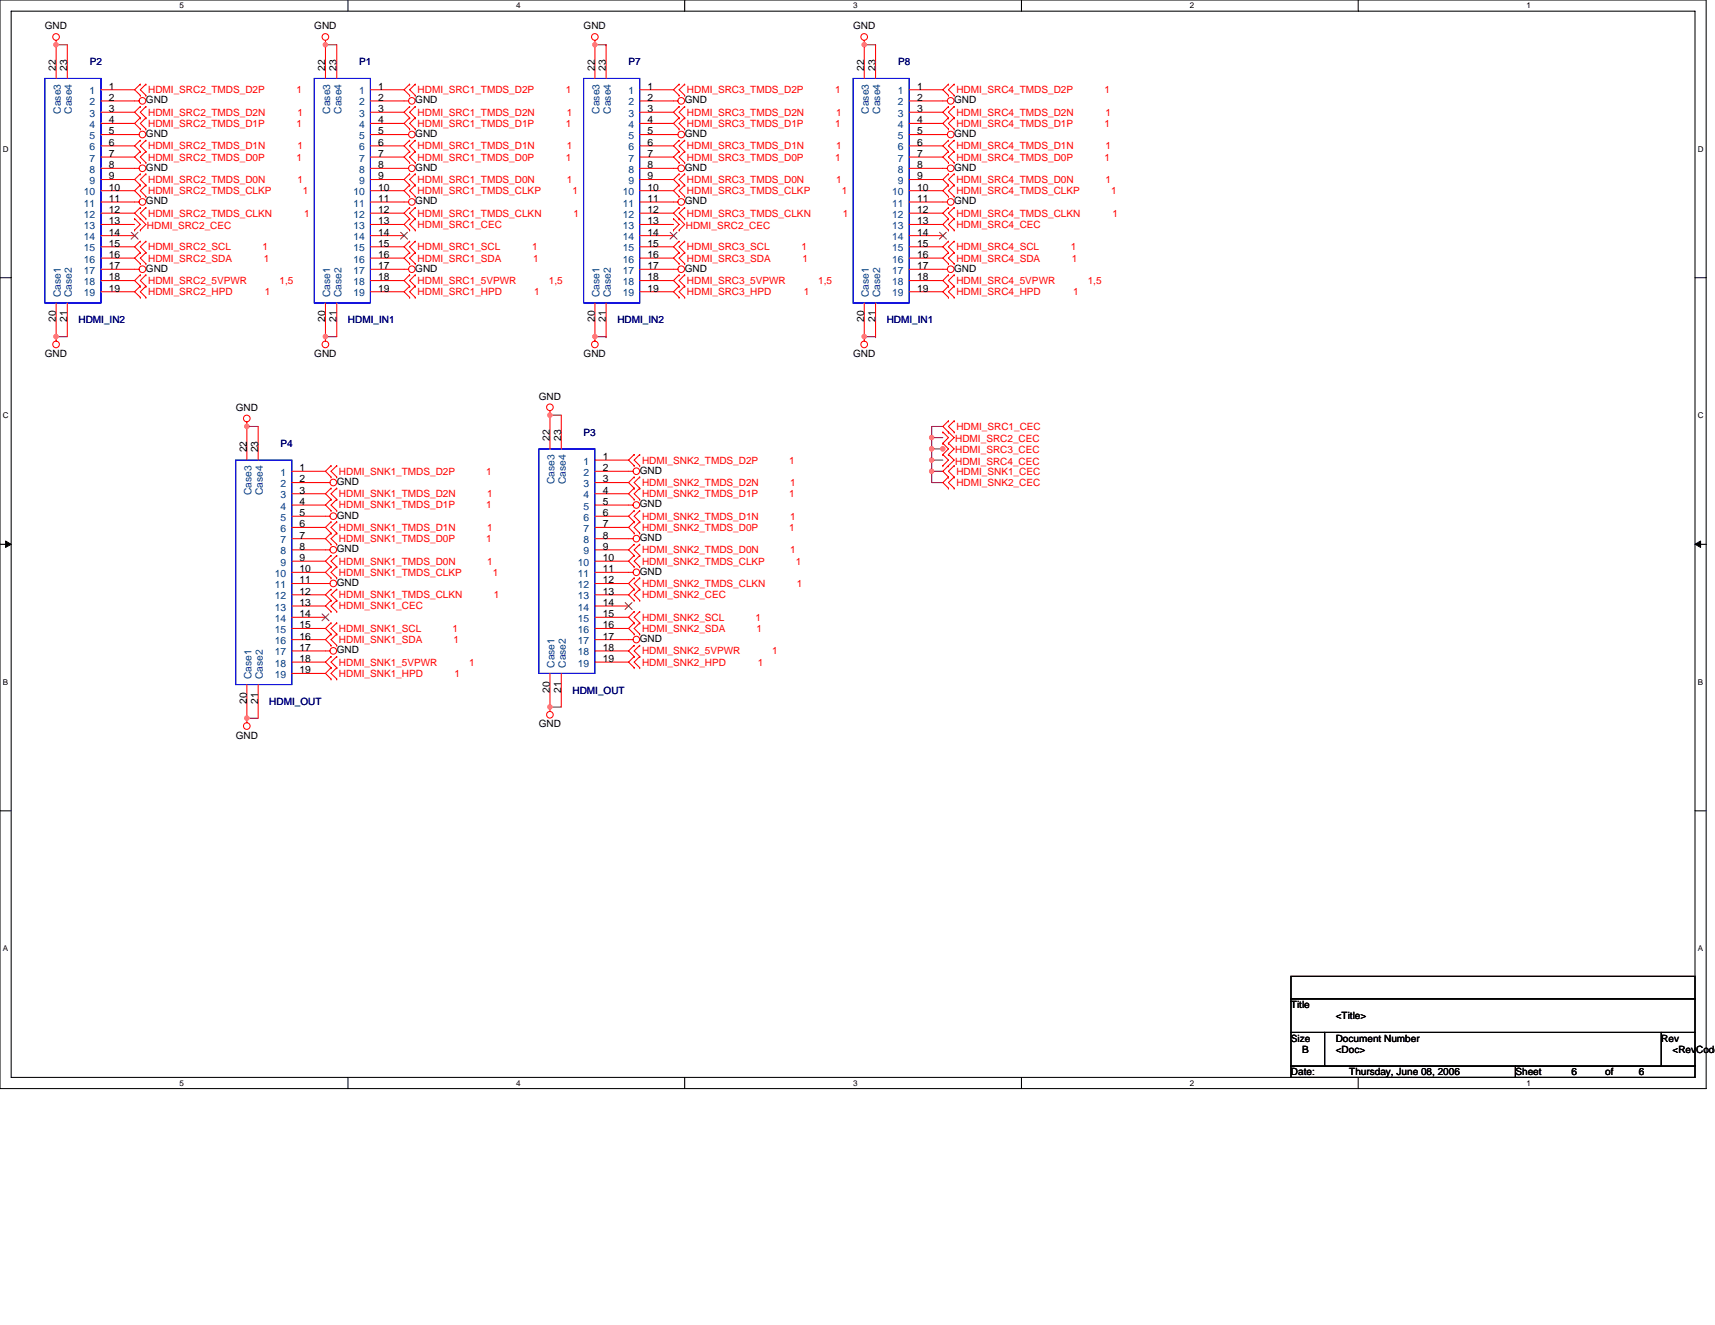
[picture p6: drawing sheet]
<svg xmlns="http://www.w3.org/2000/svg" width="279mm" height="216mm" viewBox="0 0 279 216" stroke-linecap="round" stroke-linejoin="round" font-family="sans-serif">
<path d="M0 0h278v177.4h-278zM1.8 1.8h274.3v173.8h-274.3z" fill="none" stroke="#000" stroke-width=".17"/>
<g fill="#fff">
<path d="M29.3 .2h.7v1.5h-.7z"/>
<path d="M29.3 175.7h.7v1.5h-.7z"/>
</g>
<path d="M56.7 0v1.8M56.7 175.6v1.8" fill="none" stroke="#000" stroke-width=".17"/>
<g fill="#fff">
<path d="M84.1 .2h.7v1.5h-.7z"/>
<path d="M84.1 175.7h.7v1.5h-.7z"/>
</g>
<path d="M111.5 0v1.8M111.5 175.6v1.8" fill="none" stroke="#000" stroke-width=".17"/>
<g fill="#fff">
<path d="M139 .2h.7v1.5h-.7z"/>
<path d="M139 175.7h.7v1.5h-.7z"/>
</g>
<path d="M166.4 0v1.8M166.4 175.6v1.8" fill="none" stroke="#000" stroke-width=".17"/>
<g fill="#fff">
<path d="M193.8 .2h.8v1.5h-.8z"/>
<path d="M193.8 175.7h.8v1.5h-.8z"/>
</g>
<path d="M221.3 0v1.8M221.3 175.6v1.8" fill="none" stroke="#000" stroke-width=".17"/>
<g fill="#fff">
<path d="M248.7 .2h.7v1.5h-.7z"/>
<path d="M248.7 175.7h.7v1.5h-.7z"/>
<path d="M.5 23.5h.9v1.5h-.9z"/>
<path d="M276.6 23.5h1v1.5h-1z"/>
<path d="M.5 67h.9v1.4h-.9z"/>
<path d="M276.6 67h1v1.4h-1z"/>
</g>
<path d="M0 45.3h1.8M276.1 45.3h1.9" fill="none" stroke="#000" stroke-width=".17"/>
<g fill="#fff">
<path d="M.5 110.4h.8v1.5h-.8z"/>
<path d="M276.6 110.4h.9v1.5h-.9z"/>
</g>
<path d="M0 88.7h1.8M276.1 88.7h1.9" fill="none" stroke="#000" stroke-width=".17"/>
<path d="M.9 88.2l.9 .5-.9 .5zM276.1 88.7l1-.5v1z" fill="#000" stroke="#000" stroke-width=".16"/>
<g fill="#fff">
<path d="M.5 153.8h.8v1.5h-.8z"/>
<path d="M276.6 153.8h.9v1.5h-.9z"/>
</g>
<path d="M0 132.1h1.8M276.1 132.1h1.9M210.3 159.1h65.8v3.7h-65.8zM210.3 162.8h65.8v5.4h-65.8zM210.3 168.2h5.5v5.5h-5.5zM210.3 173.7h36.6v1.9h-36.6zM215.8 168.2h54.9v5.5h-54.9zM246.9 173.7h29.2v1.9h-29.2zM270.7 168.2h5.4v5.5h-5.4z" fill="none" stroke="#000" stroke-width=".17"/>
<g fill="none" stroke="#800040" stroke-width=".17">
<path d="M9.1 7.3h.1M9.1 7.3h1.9M53 7.3h.1M53 7.3h1.9M96.9 7.3h1.8M98.7 7.3h.1M140.8 7.3h1.8M142.6 7.3h.1M9.1 54.9h.1M9.1 54.9h1.9M53 54.9h.1M53 54.9h1.9"/>
<path d="M96.9 54.9h1.8M98.7 54.9h.1M140.8 54.9h1.8M142.6 54.9h.1M40.2 69.5h.1M40.2 69.5h1.9M89.6 67.6h.1M89.6 67.6h1.8M151.8 75v1.8h1.8M151.8 75h.1M151.8 76.8v1.8h1.8M151.8 73.2v1.8h1.8"/>
<path d="M151.8 73.2h.1M151.8 71.3h.1M151.8 73.2h1.8M151.8 71.3v1.9M151.8 71.3h1.8M153.6 69.5h-1.8v1.8M40.2 117h.1M40.2 117h1.9M89.6 115.2h.1M89.6 115.2h1.8"/>
</g>
<g fill="#f0f" stroke="#f0f" stroke-width=".17">
<circle cx="53" cy="54.8" r=".36"/>
<circle cx="9.1" cy="54.8" r=".36"/>
<circle cx="9.1" cy="7.3" r=".36"/>
<circle cx="89.6" cy="67.6" r=".36"/>
<circle cx="89.6" cy="115.2" r=".35"/>
<circle cx="151.8" cy="76.8" r=".36"/>
<circle cx="151.8" cy="75" r=".35"/>
<circle cx="53" cy="7.3" r=".35"/>
<circle cx="40.2" cy="69.5" r=".36"/>
<circle cx="40.2" cy="117" r=".36"/>
<circle cx="140.8" cy="54.8" r=".36"/>
<circle cx="96.9" cy="54.8" r=".36"/>
<circle cx="96.9" cy="7.3" r=".35"/>
<circle cx="140.8" cy="7.3" r=".36"/>
<circle cx="151.8" cy="73.1" r=".36"/>
<circle cx="153.6" cy="73.1" r=".36"/>
<circle cx="151.8" cy="71.3" r=".35"/>
</g>
<g fill="none" stroke="#f00" stroke-width=".17">
<path d="M9.1 6.6v6.2M11 7.3v5.5M16.4 16.4h6.3M16.4 14.6h5.5M16.4 18.3h5.5M21.9 18.3l1 .9M21.9 14.6l1 .9M22.9 17.4h.1M22.9 19.2h.1M22.9 13.7h.1M22.9 15.5h.1M22.9 17.4l-1 .9"/>
<path d="M22.9 13.7l-1 .9M22.9 19.2l-1 .9M23.8 19.2h.1M23.8 17.4h.1M23.8 15.5h.1M23.8 13.7h.1M23.8 17.4l-.9 .9 .9 .9M23.8 13.7l-.9 .9 .9 .9M23.8 19.2l-.9 .9 .9 .9M53 6.6v6.2M54.9 7.3v5.5M60.3 16.4h6.3"/>
<path d="M60.3 14.6h5.5M60.3 18.3h5.5M65.8 14.6l.9 .9M65.8 18.3l.9 .9M66.7 13.7h.1M66.7 15.5h.1M66.7 17.4h.1M66.7 19.2h.1M66.7 13.7l-.9 .9M66.7 17.4l-.9 .9M66.7 19.2l-.9 .9M67.6 15.5h.1"/>
<path d="M67.6 13.7h.1M67.6 19.2h.1M67.6 17.4h.1M67.6 13.7l-.9 .9 .9 .9M67.6 17.4l-.9 .9 .9 .9M67.6 19.2l-.9 .9 .9 .9M96.9 6.6v6.2M98.7 7.3v5.5M104.2 16.4h6.2M104.2 14.6h5.5M104.2 18.3h5.5M109.7 18.3l.9 .9"/>
<path d="M109.7 14.6l.9 .9M110.6 17.4h.1M110.6 19.2h.1M110.6 13.7h.1M110.6 15.5h.1M110.6 19.2l-.9 .9M110.6 17.4l-.9 .9M110.6 13.7l-.9 .9M111.5 19.2h.1M111.5 17.4h.1M111.5 15.5h.1M111.5 13.7h.1"/>
<path d="M111.5 17.4l-.9 .9 .9 .9M111.5 13.7l-.9 .9 .9 .9M111.5 19.2l-.9 .9 .9 .9M140.8 6.6v6.2M142.6 7.3v5.5M148.1 16.4h6.2M148.1 14.6h5.5M148.1 18.3h5.5M153.6 14.6l.9 .9M153.6 18.3l.9 .9M154.5 13.7h.1M154.5 15.5h.1"/>
<path d="M154.5 17.4h.1M154.5 19.2h.1M154.5 13.7l-.9 .9M154.5 17.4l-.9 .9M154.5 19.2l-.9 .9M155.4 15.5h.1M155.4 13.7h.1M155.4 19.2h.1M155.4 17.4h.1M155.4 13.7l-.9 .9 .9 .9M155.4 17.4l-.9 .9 .9 .9M155.4 19.2l-.9 .9 .9 .9"/>
<path d="M16.4 32.9h6.3M16.4 27.4h6.3M16.4 21.9h6.3M16.4 20.1h5.5M16.4 23.8h5.5M16.4 25.6h5.5M16.4 29.3h5.5M16.4 31.1h5.5M16.4 34.7h5.5M16.4 36.6h5.5M16.4 38.4h5.5M21.9 35.6h.1"/>
<path d="M21.9 37.5h.1M21.9 31.1l1 .9M21.9 29.3l1 .9M21.9 25.6l1 .9M21.9 23.8l1 .9M21.9 20.1l1 .9M21.9 34.7l1 .9M21.9 35.6l1 1-1 .9M22.9 30.2h.1M22.9 32h.1M22.9 28.3h.1M22.9 24.7h.1"/>
<path d="M22.9 26.5h.1M22.9 22.9h.1M22.9 21h.1M22.9 39.3h.1M22.9 33.8h.1M22.9 35.6h.1M22.9 37.5h.1M22.9 30.2l-1 .9M22.9 28.3l-1 1M22.9 24.7l-1 .9M22.9 22.9l-1 .9M22.9 39.3l-1 .9"/>
<path d="M22.9 33.8l-1 .9M22.9 35.6l.9 1-.9 .9M23.8 32h.1M23.8 30.2h.1M23.8 28.3h.1M23.8 26.5h.1M23.8 24.7h.1M23.8 22.9h.1M23.8 21h.1M23.8 39.3h.1M23.8 35.6h.1M23.8 33.8h.1"/>
<path d="M23.8 30.2l-.9 .9 .9 .9M23.8 28.3l-.9 1 .9 .9M23.8 24.7l-.9 .9 .9 .9M23.8 22.9l-.9 .9 .9 .9M23.8 39.3l-.9 .9 .9 .9M23.8 33.8l-.9 .9 .9 .9M60.3 21.9h6.3M60.3 27.4h6.3M60.3 32.9h6.3M60.3 20.1h5.5M60.3 23.8h5.5M60.3 25.6h5.5"/>
<path d="M60.3 29.3h5.5M60.3 31.1h5.5M60.3 34.7h5.5M60.3 36.6h5.5M60.3 38.4h5.5M65.8 36.6l.9 .9M65.8 20.1l.9 .9M65.8 23.8l.9 .9M65.8 25.6l.9 .9M65.8 29.3l.9 .9M65.8 31.1l.9 .9M65.8 34.7l.9 .9"/>
<path d="M66.7 35.6h.1M66.7 37.5h.1M66.7 39.3h.1M66.7 21h.1M66.7 22.9h.1M66.7 24.7h.1M66.7 26.5h.1M66.7 28.3h.1M66.7 30.2h.1M66.7 32h.1M66.7 33.8h.1M66.7 35.6l-.9 1"/>
<path d="M66.7 39.3l-.9 .9M66.7 22.9l-.9 .9M66.7 24.7l-.9 .9M66.7 28.3l-.9 1M66.7 30.2l-.9 .9M66.7 33.8l-.9 .9M67.6 37.5h.1M67.6 35.6h.1M67.6 39.3h.1M67.6 21h.1M67.6 24.7h.1M67.6 22.9h.1"/>
<path d="M67.6 26.5h.1M67.6 30.2h.1M67.6 28.3h.1M67.6 32h.1M67.6 33.8h.1M67.6 35.6l-.9 1 .9 .9M67.6 39.3l-.9 .9 .9 .9M67.6 22.9l-.9 .9 .9 .9M67.6 24.7l-.9 .9 .9 .9M67.6 28.3l-.9 1 .9 .9M67.6 30.2l-.9 .9 .9 .9M67.6 33.8l-.9 .9 .9 .9"/>
<path d="M104.2 32.9h6.2M104.2 27.4h6.2M104.2 21.9h6.2M104.2 20.1h5.5M104.2 23.8h5.5M104.2 25.6h5.5M104.2 29.3h5.5M104.2 31.1h5.5M104.2 34.7h5.5M104.2 36.6h5.5M104.2 38.4h5.5M109.7 35.6h.1"/>
<path d="M109.7 37.5h.1M109.7 31.1l.9 .9M109.7 29.3l.9 .9M109.7 25.6l.9 .9M109.7 23.8l.9 .9M109.7 20.1l.9 .9M109.7 34.7l.9 .9M109.7 35.6l.9 1-.9 .9M110.6 30.2h.1M110.6 32h.1M110.6 28.3h.1M110.6 24.7h.1"/>
<path d="M110.6 26.5h.1M110.6 22.9h.1M110.6 21h.1M110.6 39.3h.1M110.6 33.8h.1M110.6 35.6h.1M110.6 37.5h.1M110.6 39.3l-.9 .9M110.6 30.2l-.9 .9M110.6 28.3l-.9 1M110.6 24.7l-.9 .9M110.6 22.9l-.9 .9"/>
<path d="M110.6 33.8l-.9 .9M110.6 35.6l.9 1-.9 .9M111.5 32h.1M111.5 30.2h.1M111.5 28.3h.1M111.5 26.5h.1M111.5 24.7h.1M111.5 22.9h.1M111.5 21h.1M111.5 39.3h.1M111.5 35.6h.1M111.5 33.8h.1"/>
<path d="M111.5 24.7l-.9 .9 .9 .9M111.5 33.8l-.9 .9 .9 .9M111.5 30.2l-.9 .9 .9 .9M111.5 28.3l-.9 1 .9 .9M111.5 22.9l-.9 .9 .9 .9M111.5 39.3l-.9 .9 .9 .9M148.1 21.9h6.2M148.1 27.4h6.2M148.1 32.9h6.2M148.1 20.1h5.5M148.1 23.8h5.5M148.1 25.6h5.5"/>
<path d="M148.1 29.3h5.5M148.1 31.1h5.5M148.1 34.7h5.5M148.1 36.6h5.5M148.1 38.4h5.5M153.6 36.6l.9 .9M153.6 20.1l.9 .9M153.6 23.8l.9 .9M153.6 25.6l.9 .9M153.6 29.3l.9 .9M153.6 31.1l.9 .9M153.6 34.7l.9 .9"/>
<path d="M154.5 35.6h.1M154.5 37.5h.1M154.5 39.3h.1M154.5 21h.1M154.5 22.9h.1M154.5 24.7h.1M154.5 26.5h.1M154.5 28.3h.1M154.5 30.2h.1M154.5 32h.1M154.5 33.8h.1M154.5 22.9l-.9 .9"/>
<path d="M154.5 28.3l-.9 1M154.5 33.8l-.9 .9M154.5 35.6l-.9 1M154.5 39.3l-.9 .9M154.5 24.7l-.9 .9M154.5 30.2l-.9 .9M155.4 37.5h.1M155.4 35.6h.1M155.4 39.3h.1M155.4 21h.1M155.4 24.7h.1M155.4 22.9h.1"/>
<path d="M155.4 26.5h.1M155.4 30.2h.1M155.4 28.3h.1M155.4 32h.1M155.4 33.8h.1M155.4 35.6l-.9 1 .9 .9M155.4 39.3l-.9 .9 .9 .9M155.4 22.9l-.9 .9 .9 .9M155.4 24.7l-.9 .9 .9 .9M155.4 28.3l-.9 1 .9 .9M155.4 30.2l-.9 .9 .9 .9M155.4 33.8l-.9 .9 .9 .9"/>
<path d="M9.1 49.4v6.2M11 49.4v5.5M16.4 43.9h6.3M16.4 40.2h5.5M16.4 42.1h5.5M16.4 45.7h5.5M16.4 47.5h5.5M21.9 40.2l1 .9M21.9 42.1l1 .9M21.9 47.5l1 1M21.9 45.7l1 .9M22.9 41.1h.1"/>
<path d="M22.9 43h.1M22.9 46.6h.1M22.9 48.5h.1M22.9 44.8h.1M22.9 41.1l-1 1M22.9 46.6l-1 .9M22.9 44.8l-1 .9M23.8 41.1h.1M23.8 43h.1M23.8 48.5h.1M23.8 46.6h.1M23.8 44.8h.1"/>
<path d="M23.8 41.1l-.9 1 .9 .9M23.8 46.6l-.9 .9 .9 1M23.8 44.8l-.9 .9 .9 .9M53 49.4v6.2M54.9 49.4v5.5M60.3 43.9h6.3M60.3 40.2h5.5M60.3 42.1h5.5M60.3 45.7h5.5M60.3 47.5h5.5M65.8 40.2l.9 .9M65.8 42.1l.9 .9"/>
<path d="M65.8 47.5l.9 1M65.8 45.7l.9 .9M66.7 41.1h.1M66.7 43h.1M66.7 46.6h.1M66.7 48.5h.1M66.7 44.8h.1M66.7 41.1l-.9 1M66.7 46.6l-.9 .9M66.7 44.8l-.9 .9M67.6 41.1h.1M67.6 43h.1"/>
<path d="M67.6 48.5h.1M67.6 46.6h.1M67.6 44.8h.1M67.6 41.1l-.9 1 .9 .9M67.6 46.6l-.9 .9 .9 1M67.6 44.8l-.9 .9 .9 .9M96.9 49.4v6.2M98.7 49.4v5.5M104.2 43.9h6.2M104.2 40.2h5.5M104.2 42.1h5.5M104.2 45.7h5.5"/>
<path d="M104.2 47.5h5.5M109.7 40.2l.9 .9M109.7 42.1l.9 .9M109.7 47.5l.9 1M109.7 45.7l.9 .9M110.6 41.1h.1M110.6 43h.1M110.6 46.6h.1M110.6 48.5h.1M110.6 44.8h.1M110.6 41.1l-.9 1M110.6 46.6l-.9 .9"/>
<path d="M110.6 44.8l-.9 .9M111.5 41.1h.1M111.5 43h.1M111.5 48.5h.1M111.5 46.6h.1M111.5 44.8h.1M111.5 41.1l-.9 1 .9 .9M111.5 46.6l-.9 .9 .9 1M111.5 44.8l-.9 .9 .9 .9M140.8 49.4v6.2M142.6 49.4v5.5M148.1 43.9h6.2"/>
<path d="M148.1 40.2h5.5M148.1 42.1h5.5M148.1 45.7h5.5M148.1 47.5h5.5M153.6 40.2l.9 .9M153.6 42.1l.9 .9M153.6 47.5l.9 1M153.6 45.7l.9 .9M154.5 41.1h.1M154.5 43h.1M154.5 46.6h.1M154.5 48.5h.1"/>
<path d="M154.5 44.8h.1M154.5 41.1l-.9 1M154.5 46.6l-.9 .9M154.5 44.8l-.9 .9M155.4 41.1h.1M155.4 43h.1M155.4 48.5h.1M155.4 46.6h.1M155.4 44.8h.1M155.4 41.1l-.9 1 .9 .9M155.4 46.6l-.9 .9 .9 1M155.4 44.8l-.9 .9 .9 .9"/>
<path d="M40.2 68.7v6.3M42.1 69.5v5.5M47.5 78.6h6.3M47.5 76.8h5.5M53 76.8l.9 .9M53.9 75.9h.1M53.9 77.7h.1M53.9 79.5h.1M53.9 75.9l-.9 .9M53.9 79.5l-.9 1M54.9 77.7h.1M54.9 75.9h.1"/>
<path d="M54.9 79.5h.1M54.9 75.9l-1 .9 1 .9M54.9 79.5l-1 1 1 .9M89.6 66.9v6.3M91.4 67.6v5.6M96.9 76.8h6.2M96.9 75h5.5M96.9 78.6h5.5M102.4 75l.9 .9M102.4 78.6l.9 .9M103.3 74.1h.1M103.3 75.9h.1"/>
<path d="M103.3 77.7h.1M103.3 79.5h.1M103.3 74.1l-.9 .9M103.3 77.7l-.9 .9M103.3 79.5l-.9 1M104.2 75.9h.1M104.2 74.1h.1M104.2 79.5h.1M104.2 77.7h.1M104.2 74.1l-.9 .9 .9 .9M104.2 77.7l-.9 .9 .9 .9M104.2 79.5l-.9 1 .9 .9"/>
<path d="M153.6 70.4h.1M153.6 72.2h.1M153.6 74.1h.1M153.6 75.9h.1M153.6 70.4l.9 .9-.9 .9M153.6 72.2l.9 1-.9 .9M153.6 74.1l.9 .9-.9 .9M154.5 68.6h.1M154.5 70.4h.1M154.5 72.2h.1M154.5 75.9h.1M154.5 77.7h.1"/>
<path d="M154.5 74.1h.1M154.5 79.5h.1M154.5 68.6l-.9 .9 .9 .9M154.5 70.4l.9 .9-.9 .9M154.5 75.9l-.9 .9 .9 .9M154.5 72.2l.9 1-.9 .9M154.5 74.1l.9 .9-.9 .9M154.5 77.7l-.9 .9 .9 .9M155.4 70.4h.1M155.4 68.6h.1M155.4 77.7h.1M155.4 75.9h.1"/>
<path d="M155.4 79.5h.1M155.4 68.6l-.9 .9 .9 .9M155.4 75.9l-.9 .9 .9 .9M155.4 77.7l-.9 .9 .9 .9M47.5 84.1h6.3M47.5 89.6h6.3M47.5 95.1h6.3M47.5 80.5h5.5M47.5 82.3h5.5M47.5 85.9h5.5M47.5 87.8h5.5M47.5 91.4h5.5"/>
<path d="M47.5 93.3h5.5M47.5 96.9h5.5M47.5 98.7h5.5M53 98.7l.9 1M53 80.5l.9 .9M53 82.3l.9 .9M53 85.9l.9 1M53 87.8l.9 .9M53 91.4l.9 1M53 93.3l.9 .9M53 96.9l.9 .9M53.9 97.8h.1"/>
<path d="M53.9 99.7h.1M53.9 81.4h.1M53.9 83.2h.1M53.9 85h.1M53.9 86.9h.1M53.9 88.7h.1M53.9 90.5h.1M53.9 92.4h.1M53.9 94.2h.1M53.9 96h.1M53.9 97.8l-.9 .9M53.9 81.4l-.9 .9"/>
<path d="M53.9 85l-.9 .9M53.9 86.9l-.9 .9M53.9 90.5l-.9 .9M53.9 92.4l-.9 .9M53.9 96l-.9 .9M54.9 99.7h.1M54.9 97.8h.1M54.9 81.4h.1M54.9 83.2h.1M54.9 86.9h.1M54.9 85h.1M54.9 88.7h.1"/>
<path d="M54.9 92.4h.1M54.9 90.5h.1M54.9 94.2h.1M54.9 96h.1M54.9 97.8l-1 .9 1 1M54.9 81.4l-1 .9 1 .9M54.9 85l-1 .9 1 1M54.9 86.9l-1 .9 1 .9M54.9 90.5l-1 .9 1 1M54.9 92.4l-1 .9 1 .9M54.9 96l-1 .9 1 .9M96.9 82.3h6.2"/>
<path d="M96.9 87.8h6.2M96.9 93.3h6.2M96.9 80.5h5.5M96.9 84.1h5.5M96.9 85.9h5.5M96.9 89.6h5.5M96.9 91.4h5.5M96.9 95.1h5.5M96.9 96.9h5.5M96.9 98.7h5.5M102.4 96.9l.9 .9M102.4 80.5l.9 .9"/>
<path d="M102.4 84.1l.9 .9M102.4 85.9l.9 1M102.4 89.6l.9 .9M102.4 91.4l.9 1M102.4 95.1l.9 .9M103.3 96h.1M103.3 97.8h.1M103.3 99.7h.1M103.3 81.4h.1M103.3 83.2h.1M103.3 85h.1M103.3 86.9h.1"/>
<path d="M103.3 88.7h.1M103.3 90.5h.1M103.3 92.4h.1M103.3 94.2h.1M103.3 96l-.9 .9M103.3 99.7l-.9 .9M103.3 83.2l-.9 .9M103.3 85l-.9 .9M103.3 88.7l-.9 .9M103.3 90.5l-.9 .9M103.3 94.2l-.9 .9M104.2 97.8h.1"/>
<path d="M104.2 96h.1M104.2 99.7h.1M104.2 81.4h.1M104.2 85h.1M104.2 83.2h.1M104.2 86.9h.1M104.2 90.5h.1M104.2 88.7h.1M104.2 92.4h.1M104.2 94.2h.1M104.2 96l-.9 .9 .9 .9M104.2 99.7l-.9 .9 .9 .9"/>
<path d="M104.2 83.2l-.9 .9 .9 .9M104.2 85l-.9 .9 .9 1M104.2 88.7l-.9 .9 .9 .9M104.2 90.5l-.9 .9 .9 1M104.2 94.2l-.9 .9 .9 .9M40.2 111.5v6.3M42.1 111.5v5.5M47.5 106.1h6.3M47.5 100.6h5.5M47.5 102.4h5.5M47.5 104.2h5.5M47.5 107.9h5.5"/>
<path d="M47.5 109.7h5.5M53 107.9l.9 .9M53 102.4l.9 .9M53 104.2l.9 1M53 109.7l.9 .9M53.9 107h.1M53.9 108.8h.1M53.9 101.5h.1M53.9 103.3h.1M53.9 105.2h.1M53.9 110.6h.1M53.9 107l-.9 .9"/>
<path d="M53.9 101.5l-.9 .9M53.9 103.3l-.9 .9M53.9 108.8l-.9 .9M54.9 108.8h.1M54.9 107h.1M54.9 103.3h.1M54.9 101.5h.1M54.9 105.2h.1M54.9 110.6h.1M54.9 107l-1 .9 1 .9M54.9 101.5l-1 .9 1 .9M54.9 103.3l-1 .9 1 1"/>
<path d="M54.9 108.8l-1 .9 1 .9M89.6 109.7v6.2M91.4 109.7v5.5M96.9 104.2h6.2M96.9 100.6h5.5M96.9 102.4h5.5M96.9 106.1h5.5M96.9 107.9h5.5M102.4 106.1l.9 .9M102.4 100.6l.9 .9M102.4 102.4l.9 .9M102.4 107.9l.9 .9"/>
<path d="M103.3 105.2h.1M103.3 107h.1M103.3 101.5h.1M103.3 103.3h.1M103.3 108.8h.1M103.3 105.2l-.9 .9M103.3 101.5l-.9 .9M103.3 107l-.9 .9M104.2 107h.1M104.2 105.2h.1M104.2 101.5h.1M104.2 103.3h.1"/>
<path d="M104.2 108.8h.1M104.2 105.2l-.9 .9 .9 .9M104.2 101.5l-.9 .9 .9 .9M104.2 107l-.9 .9 .9 .9"/>
<circle cx="9.1" cy="6" r=".54"/>
<circle cx="23.2" cy="16.4" r=".54"/>
<circle cx="53" cy="6" r=".54"/>
<circle cx="67.1" cy="16.4" r=".53"/>
<circle cx="96.9" cy="6" r=".54"/>
<circle cx="111" cy="16.4" r=".54"/>
<circle cx="140.8" cy="6" r=".54"/>
<circle cx="154.9" cy="16.4" r=".54"/>
<circle cx="23.2" cy="27.4" r=".54"/>
<circle cx="23.2" cy="32.9" r=".54"/>
<circle cx="23.2" cy="21.9" r=".54"/>
<circle cx="67.1" cy="27.4" r=".53"/>
<circle cx="67.1" cy="32.9" r=".53"/>
<circle cx="67.1" cy="21.9" r=".53"/>
<circle cx="111" cy="32.9" r=".54"/>
<circle cx="111" cy="27.4" r=".54"/>
<circle cx="111" cy="21.9" r=".54"/>
<circle cx="154.9" cy="27.4" r=".54"/>
<circle cx="154.9" cy="32.9" r=".54"/>
<circle cx="154.9" cy="21.9" r=".54"/>
<circle cx="9.1" cy="56.1" r=".54"/>
<circle cx="23.2" cy="43.9" r=".54"/>
<circle cx="53" cy="56.1" r=".54"/>
<circle cx="67.1" cy="43.9" r=".53"/>
<circle cx="96.9" cy="56.1" r=".54"/>
<circle cx="111" cy="43.9" r=".54"/>
<circle cx="140.8" cy="56.1" r=".54"/>
<circle cx="154.9" cy="43.9" r=".54"/>
<circle cx="40.2" cy="68.2" r=".54"/>
<circle cx="54.3" cy="78.6" r=".54"/>
<circle cx="89.6" cy="66.4" r=".54"/>
<circle cx="103.7" cy="76.8" r=".53"/>
<circle cx="54.3" cy="84.1" r=".54"/>
<circle cx="54.3" cy="89.6" r=".54"/>
<circle cx="54.3" cy="95.1" r=".54"/>
<circle cx="103.7" cy="87.8" r=".53"/>
<circle cx="103.7" cy="93.2" r=".53"/>
<circle cx="103.7" cy="82.3" r=".53"/>
<circle cx="40.2" cy="118.3" r=".54"/>
<circle cx="54.3" cy="106.1" r=".54"/>
<circle cx="89.6" cy="116.5" r=".54"/>
<circle cx="103.7" cy="104.2" r=".53"/>
</g>
<path d="M7.3 12.8h9.1v36.6h-9.1zM51.2 12.8h9.1v36.6h-9.1zM95.1 12.8h9.1v36.6h-9.1zM139 12.8h9.1v36.6h-9.1zM38.4 75h9.1v36.5h-9.1zM87.8 73.2h9.1v36.5h-9.1z" fill="none" stroke="#00f" stroke-width=".17"/>
<path d="M21.4 37.8l1.1 1.2M22.5 37.8l-1.1 1.2M65.3 37.8l1.1 1.2M66.4 37.8l-1.1 1.2M109.2 37.8l1.1 1.2M110.3 37.8l-1.1 1.2M153.1 37.8l1.1 1.2M154.2 37.8l-1.2 1.2M101.9 98.2l1.1 1.1M103 98.2l-1.2 1.1M52.5 100l1.1 1.2M53.6 100l-1.1 1.2" fill="none" stroke="#804000" stroke-width=".16"/>
<g font-size="1.7">
<text x="9.1" y="11.5" transform="rotate(-90 9.1 11.5)">22</text>
<text x="10.9" y="11.5" transform="rotate(-90 10.9 11.5)">23</text>
<text x="53" y="11.5" transform="rotate(-90 53 11.5)">22</text>
<text x="54.8" y="11.5" transform="rotate(-90 54.8 11.5)">23</text>
<text x="96.9" y="11.5" transform="rotate(-90 96.9 11.5)">22</text>
<text x="98.7" y="11.5" transform="rotate(-90 98.7 11.5)">23</text>
<text x="140.8" y="11.5" transform="rotate(-90 140.8 11.5)">22</text>
<text x="142.6" y="11.5" transform="rotate(-90 142.6 11.5)">23</text>
<text x="17.7" y="14.6">1</text>
<text x="17.7" y="16.4">2</text>
<text x="61.6" y="14.6">1</text>
<text x="61.6" y="16.4">2</text>
<text x="105.5" y="14.6">1</text>
<text x="105.5" y="16.4">2</text>
<text x="149.4" y="14.6">1</text>
<text x="149.4" y="16.4">2</text>
<text x="17.7" y="18.3">3</text>
<text x="17.7" y="20.1">4</text>
<text x="17.7" y="21.9">5</text>
<text x="17.7" y="23.7">6</text>
<text x="61.6" y="18.3">3</text>
<text x="61.6" y="20.1">4</text>
<text x="61.6" y="21.9">5</text>
<text x="61.6" y="23.7">6</text>
<text x="105.5" y="18.3">3</text>
<text x="105.5" y="20.1">4</text>
<text x="105.5" y="21.9">5</text>
<text x="105.5" y="23.7">6</text>
<text x="149.4" y="18.3">3</text>
<text x="149.4" y="20.1">4</text>
<text x="149.4" y="21.9">5</text>
<text x="149.4" y="23.7">6</text>
<text x="17.7" y="25.6">7</text>
<text x="17.7" y="27.4">8</text>
<text x="17.7" y="29.2">9</text>
<text x="61.6" y="25.6">7</text>
<text x="61.6" y="27.4">8</text>
<text x="61.6" y="29.2">9</text>
<text x="105.5" y="25.6">7</text>
<text x="105.5" y="27.4">8</text>
<text x="105.5" y="29.2">9</text>
<text x="149.4" y="25.6">7</text>
<text x="149.4" y="27.4">8</text>
<text x="149.4" y="29.2">9</text>
<text x="17.7" y="31.1">10</text>
<text x="17.7" y="32.9">11</text>
<text x="17.7" y="34.7">12</text>
<text x="61.6" y="31.1">10</text>
<text x="61.6" y="32.9">11</text>
<text x="61.6" y="34.7">12</text>
<text x="105.5" y="31.1">10</text>
<text x="105.5" y="32.9">11</text>
<text x="105.5" y="34.7">12</text>
<text x="149.4" y="31.1">10</text>
<text x="149.4" y="32.9">11</text>
<text x="149.4" y="34.7">12</text>
<text x="17.7" y="36.6">13</text>
<text x="17.7" y="38.4">14</text>
<text x="17.7" y="40.2">15</text>
<text x="61.6" y="36.6">13</text>
<text x="61.6" y="38.4">14</text>
<text x="61.6" y="40.2">15</text>
<text x="105.5" y="36.6">13</text>
<text x="105.5" y="38.4">14</text>
<text x="105.5" y="40.2">15</text>
<text x="149.4" y="36.6">13</text>
<text x="149.4" y="38.4">14</text>
<text x="149.4" y="40.2">15</text>
<text x="17.7" y="42">16</text>
<text x="17.7" y="43.9">17</text>
<text x="17.7" y="45.7">18</text>
<text x="17.7" y="47.5">19</text>
<text x="61.6" y="42">16</text>
<text x="61.6" y="43.9">17</text>
<text x="61.6" y="45.7">18</text>
<text x="61.6" y="47.5">19</text>
<text x="105.5" y="42">16</text>
<text x="105.5" y="43.9">17</text>
<text x="105.5" y="45.7">18</text>
<text x="105.5" y="47.5">19</text>
<text x="149.4" y="42">16</text>
<text x="149.4" y="43.9">17</text>
<text x="149.4" y="45.7">18</text>
<text x="149.4" y="47.5">19</text>
<text x="9.1" y="52.5" transform="rotate(-90 9.1 52.5)">20</text>
<text x="10.9" y="52.5" transform="rotate(-90 10.9 52.5)">21</text>
<text x="53" y="52.5" transform="rotate(-90 53 52.5)">20</text>
<text x="54.8" y="52.5" transform="rotate(-90 54.8 52.5)">21</text>
<text x="96.9" y="52.5" transform="rotate(-90 96.9 52.5)">20</text>
<text x="98.7" y="52.5" transform="rotate(-90 98.7 52.5)">21</text>
<text x="140.8" y="52.5" transform="rotate(-90 140.8 52.5)">20</text>
<text x="142.6" y="52.5" transform="rotate(-90 142.6 52.5)">21</text>
<text x="89.6" y="71.9" transform="rotate(-90 89.6 71.9)">22</text>
<text x="91.4" y="71.9" transform="rotate(-90 91.4 71.9)">23</text>
<text x="40.2" y="73.7" transform="rotate(-90 40.2 73.7)">22</text>
<text x="42" y="73.7" transform="rotate(-90 42 73.7)">23</text>
<text x="48.8" y="76.8">1</text>
<text x="98.2" y="75">1</text>
<text x="98.2" y="76.8">2</text>
<text x="48.8" y="78.6">2</text>
<text x="48.8" y="80.4">3</text>
<text x="48.8" y="82.3">4</text>
<text x="98.2" y="78.6">3</text>
<text x="98.2" y="80.4">4</text>
<text x="98.2" y="82.3">5</text>
<text x="48.8" y="84.1">5</text>
<text x="48.8" y="85.9">6</text>
<text x="48.8" y="87.8">7</text>
<text x="48.8" y="89.6">8</text>
<text x="98.2" y="84.1">6</text>
<text x="98.2" y="85.9">7</text>
<text x="98.2" y="87.8">8</text>
<text x="98.2" y="89.6">9</text>
<text x="48.8" y="93.2">10</text>
<text x="48.8" y="95.1">11</text>
<text x="48.8" y="91.4">9</text>
<text x="98.2" y="91.4">10</text>
<text x="98.2" y="93.2">11</text>
<text x="98.2" y="95.1">12</text>
<text x="48.8" y="96.9">12</text>
<text x="48.8" y="98.7">13</text>
<text x="48.8" y="100.6">14</text>
<text x="98.2" y="96.9">13</text>
<text x="98.2" y="98.7">14</text>
<text x="98.2" y="100.6">15</text>
<text x="48.8" y="102.4">15</text>
<text x="48.8" y="104.2">16</text>
<text x="48.8" y="106">17</text>
<text x="48.8" y="107.9">18</text>
<text x="98.2" y="102.4">16</text>
<text x="98.2" y="104.2">17</text>
<text x="98.2" y="106">18</text>
<text x="98.2" y="107.9">19</text>
<text x="48.8" y="109.7">19</text>
<text x="89.6" y="112.9" transform="rotate(-90 89.6 112.9)">20</text>
<text x="91.4" y="112.9" transform="rotate(-90 91.4 112.9)">21</text>
<text x="40.2" y="114.7" transform="rotate(-90 40.2 114.7)">20</text>
<text x="42" y="114.7" transform="rotate(-90 42 114.7)">21</text>
</g>
<g font-size="1.7" fill="#004080">
<text x="14.6" y="15.4">1</text>
<text x="14.6" y="17.2">2</text>
<text x="58.5" y="15.4">1</text>
<text x="58.5" y="17.2">2</text>
<text x="102.4" y="15.4">1</text>
<text x="102.4" y="17.2">2</text>
<text x="146.3" y="15.4">1</text>
<text x="146.3" y="17.2">2</text>
<text x="9.9" y="18.5" transform="rotate(-90 9.9 18.5)">Case3</text>
<text x="11.7" y="18.5" transform="rotate(-90 11.7 18.5)">Case4</text>
<text x="14.6" y="19">3</text>
<text x="14.6" y="20.8">4</text>
<text x="14.6" y="22.7">5</text>
<text x="53.8" y="18.5" transform="rotate(-90 53.8 18.5)">Case3</text>
<text x="55.6" y="18.5" transform="rotate(-90 55.6 18.5)">Case4</text>
<text x="58.5" y="19">3</text>
<text x="58.5" y="20.8">4</text>
<text x="58.5" y="22.7">5</text>
<text x="97.7" y="18.5" transform="rotate(-90 97.7 18.5)">Case3</text>
<text x="99.5" y="18.5" transform="rotate(-90 99.5 18.5)">Case4</text>
<text x="102.4" y="19">3</text>
<text x="102.4" y="20.8">4</text>
<text x="102.4" y="22.7">5</text>
<text x="141.6" y="18.5" transform="rotate(-90 141.6 18.5)">Case3</text>
<text x="143.4" y="18.5" transform="rotate(-90 143.4 18.5)">Case4</text>
<text x="146.3" y="19">3</text>
<text x="146.3" y="20.8">4</text>
<text x="146.3" y="22.7">5</text>
<text x="14.6" y="24.5">6</text>
<text x="14.6" y="26.3">7</text>
<text x="14.6" y="28.2">8</text>
<text x="14.6" y="30">9</text>
<text x="58.5" y="24.5">6</text>
<text x="58.5" y="26.3">7</text>
<text x="58.5" y="28.2">8</text>
<text x="58.5" y="30">9</text>
<text x="102.4" y="24.5">6</text>
<text x="102.4" y="26.3">7</text>
<text x="102.4" y="28.2">8</text>
<text x="102.4" y="30">9</text>
<text x="146.3" y="24.5">6</text>
<text x="146.3" y="26.3">7</text>
<text x="146.3" y="28.2">8</text>
<text x="146.3" y="30">9</text>
<text x="13.7" y="31.8">10</text>
<text x="13.7" y="33.7">11</text>
<text x="13.7" y="35.5">12</text>
<text x="57.6" y="31.8">10</text>
<text x="57.6" y="33.7">11</text>
<text x="57.6" y="35.5">12</text>
<text x="101.5" y="31.8">10</text>
<text x="101.5" y="33.7">11</text>
<text x="101.5" y="35.5">12</text>
<text x="145.4" y="31.8">10</text>
<text x="145.4" y="33.7">11</text>
<text x="145.4" y="35.5">12</text>
<text x="13.7" y="37.3">13</text>
<text x="13.7" y="39.1">14</text>
<text x="13.7" y="41">15</text>
<text x="57.6" y="37.3">13</text>
<text x="57.6" y="39.1">14</text>
<text x="57.6" y="41">15</text>
<text x="101.5" y="37.3">13</text>
<text x="101.5" y="39.1">14</text>
<text x="101.5" y="41">15</text>
<text x="145.4" y="37.3">13</text>
<text x="145.4" y="39.1">14</text>
<text x="145.4" y="41">15</text>
<text x="13.7" y="42.8">16</text>
<text x="13.7" y="44.6">17</text>
<text x="13.7" y="46.5">18</text>
<text x="57.6" y="42.8">16</text>
<text x="57.6" y="44.6">17</text>
<text x="57.6" y="46.5">18</text>
<text x="101.5" y="42.8">16</text>
<text x="101.5" y="44.6">17</text>
<text x="101.5" y="46.5">18</text>
<text x="145.4" y="42.8">16</text>
<text x="145.4" y="44.6">17</text>
<text x="145.4" y="46.5">18</text>
<text x="9.9" y="48.5" transform="rotate(-90 9.9 48.5)">Case1</text>
<text x="11.7" y="48.5" transform="rotate(-90 11.7 48.5)">Case2</text>
<text x="13.7" y="48.3">19</text>
<text x="53.8" y="48.5" transform="rotate(-90 53.8 48.5)">Case1</text>
<text x="55.6" y="48.5" transform="rotate(-90 55.6 48.5)">Case2</text>
<text x="57.6" y="48.3">19</text>
<text x="97.7" y="48.5" transform="rotate(-90 97.7 48.5)">Case1</text>
<text x="99.5" y="48.5" transform="rotate(-90 99.5 48.5)">Case2</text>
<text x="101.5" y="48.3">19</text>
<text x="141.6" y="48.5" transform="rotate(-90 141.6 48.5)">Case1</text>
<text x="143.4" y="48.5" transform="rotate(-90 143.4 48.5)">Case2</text>
<text x="145.4" y="48.3">19</text>
<text x="45.7" y="77.5">1</text>
<text x="95.1" y="75.7">1</text>
<text x="95.1" y="77.5">2</text>
<text x="41" y="80.7" transform="rotate(-90 41 80.7)">Case3</text>
<text x="42.8" y="80.7" transform="rotate(-90 42.8 80.7)">Case4</text>
<text x="45.7" y="79.4">2</text>
<text x="45.7" y="81.2">3</text>
<text x="45.7" y="83">4</text>
<text x="90.4" y="78.9" transform="rotate(-90 90.4 78.9)">Case3</text>
<text x="92.2" y="78.9" transform="rotate(-90 92.2 78.9)">Case4</text>
<text x="95.1" y="79.4">3</text>
<text x="95.1" y="81.2">4</text>
<text x="95.1" y="83">5</text>
<text x="45.7" y="84.9">5</text>
<text x="45.7" y="86.7">6</text>
<text x="45.7" y="88.5">7</text>
<text x="95.1" y="84.9">6</text>
<text x="95.1" y="86.7">7</text>
<text x="95.1" y="88.5">8</text>
<text x="44.8" y="94">10</text>
<text x="44.8" y="95.8">11</text>
<text x="45.7" y="90.3">8</text>
<text x="45.7" y="92.2">9</text>
<text x="94.1" y="92.2">10</text>
<text x="94.1" y="94">11</text>
<text x="94.1" y="95.8">12</text>
<text x="95.1" y="90.3">9</text>
<text x="44.8" y="97.7">12</text>
<text x="44.8" y="99.5">13</text>
<text x="44.8" y="101.3">14</text>
<text x="94.1" y="97.7">13</text>
<text x="94.1" y="99.5">14</text>
<text x="94.1" y="101.3">15</text>
<text x="44.8" y="103.1">15</text>
<text x="44.8" y="105">16</text>
<text x="44.8" y="106.8">17</text>
<text x="94.1" y="103.1">16</text>
<text x="94.1" y="105">17</text>
<text x="94.1" y="106.8">18</text>
<text x="41" y="110.6" transform="rotate(-90 41 110.6)">Case1</text>
<text x="42.8" y="110.6" transform="rotate(-90 42.8 110.6)">Case2</text>
<text x="44.8" y="108.6">18</text>
<text x="44.8" y="110.5">19</text>
<text x="90.4" y="108.8" transform="rotate(-90 90.4 108.8)">Case1</text>
<text x="92.2" y="108.8" transform="rotate(-90 92.2 108.8)">Case2</text>
<text x="94.1" y="108.6">19</text>
</g>
<g font-size="1.6">
<text x="7.3" y="4.8">GND</text>
<text x="51.2" y="4.8">GND</text>
<text x="95.1" y="4.8">GND</text>
<text x="139" y="4.8">GND</text>
<text x="23.8" y="16.8">GND</text>
<text x="67.6" y="16.8">GND</text>
<text x="111.5" y="16.8">GND</text>
<text x="155.4" y="16.8">GND</text>
<text x="23.8" y="22.3">GND</text>
<text x="67.6" y="22.3">GND</text>
<text x="111.5" y="22.3">GND</text>
<text x="155.4" y="22.3">GND</text>
<text x="23.8" y="27.8">GND</text>
<text x="67.6" y="27.8">GND</text>
<text x="111.5" y="27.8">GND</text>
<text x="155.4" y="27.8">GND</text>
<text x="23.8" y="33.3">GND</text>
<text x="67.6" y="33.3">GND</text>
<text x="111.5" y="33.3">GND</text>
<text x="155.4" y="33.3">GND</text>
<text x="23.8" y="44.3">GND</text>
<text x="67.6" y="44.3">GND</text>
<text x="111.5" y="44.3">GND</text>
<text x="155.4" y="44.3">GND</text>
<text x="7.3" y="58.2">GND</text>
<text x="51.2" y="58.2">GND</text>
<text x="95.1" y="58.2">GND</text>
<text x="139" y="58.2">GND</text>
<text x="87.8" y="65.1">GND</text>
<text x="38.4" y="67">GND</text>
<text x="104.2" y="77.2">GND</text>
<text x="54.9" y="79">GND</text>
<text x="104.2" y="82.7">GND</text>
<text x="54.9" y="84.5">GND</text>
<text x="54.9" y="90">GND</text>
<text x="104.2" y="88.2">GND</text>
<text x="54.9" y="95.5">GND</text>
<text x="104.2" y="93.6">GND</text>
<text x="54.9" y="106.4">GND</text>
<text x="104.2" y="104.6">GND</text>
<text x="87.8" y="118.5">GND</text>
<text x="38.4" y="120.4">GND</text>
<text x="210.3" y="164.2">Title</text>
<text x="217.6" y="166.1">&lt;Title&gt;</text>
<text x="210.3" y="169.7">Size</text>
<text x="212.1" y="171.6">B</text>
<text x="217.6" y="169.7">Document Number</text>
<text x="217.6" y="171.6">&lt;Doc&gt;</text>
<text x="270.7" y="169.7">Rev</text>
<text x="272.5" y="171.6">&lt;RevCode</text>
<text x="210.3" y="175.2">Date:</text>
<text x="219.8" y="175.2">Thursday, June 08, 2006</text>
<text x="246.9" y="175.2">Sheet</text>
<text x="256" y="175.2">6</text>
<text x="261.5" y="175.2">of</text>
<text x="267" y="175.2">6</text>
</g>
<g font-size="1.6" fill="#000080">
<text x="14.6" y="10.6">P2</text>
<text x="58.5" y="10.6">P1</text>
<text x="102.4" y="10.6">P7</text>
<text x="146.3" y="10.6">P8</text>
<text x="12.8" y="52.7">HDMI_IN2</text>
<text x="56.7" y="52.7">HDMI_IN1</text>
<text x="100.6" y="52.7">HDMI_IN2</text>
<text x="144.5" y="52.7">HDMI_IN1</text>
<text x="95.1" y="71">P3</text>
<text x="45.7" y="72.8">P4</text>
<text x="93.3" y="113">HDMI_OUT</text>
<text x="43.9" y="114.9">HDMI_OUT</text>
</g>
<g font-size="1.6" fill="#f00">
<text x="24.1" y="15.2">HDMI_SRC2_TMDS_D2P</text>
<text x="48.3" y="15.2">1</text>
<text x="68" y="15.2">HDMI_SRC1_TMDS_D2P</text>
<text x="92.2" y="15.2">1</text>
<text x="111.9" y="15.2">HDMI_SRC3_TMDS_D2P</text>
<text x="136.1" y="15.2">1</text>
<text x="155.8" y="15.2">HDMI_SRC4_TMDS_D2P</text>
<text x="179.9" y="15.2">1</text>
<text x="24.1" y="18.8">HDMI_SRC2_TMDS_D2N</text>
<text x="24.1" y="20.7">HDMI_SRC2_TMDS_D1P</text>
<text x="48.3" y="20.7">1</text>
<text x="48.4" y="18.8">1</text>
<text x="68" y="18.8">HDMI_SRC1_TMDS_D2N</text>
<text x="68" y="20.7">HDMI_SRC1_TMDS_D1P</text>
<text x="92.2" y="20.7">1</text>
<text x="92.3" y="18.8">1</text>
<text x="111.9" y="18.8">HDMI_SRC3_TMDS_D2N</text>
<text x="111.9" y="20.7">HDMI_SRC3_TMDS_D1P</text>
<text x="136.1" y="20.7">1</text>
<text x="136.2" y="18.8">1</text>
<text x="155.8" y="18.8">HDMI_SRC4_TMDS_D2N</text>
<text x="155.8" y="20.7">HDMI_SRC4_TMDS_D1P</text>
<text x="179.9" y="20.7">1</text>
<text x="180.1" y="18.8">1</text>
<text x="24.1" y="29.8">HDMI_SRC2_TMDS_D0N</text>
<text x="24.1" y="26.2">HDMI_SRC2_TMDS_D0P</text>
<text x="24.1" y="24.3">HDMI_SRC2_TMDS_D1N</text>
<text x="48.3" y="26.2">1</text>
<text x="48.4" y="29.8">1</text>
<text x="48.4" y="24.3">1</text>
<text x="68" y="24.3">HDMI_SRC1_TMDS_D1N</text>
<text x="68" y="26.2">HDMI_SRC1_TMDS_D0P</text>
<text x="68" y="29.8">HDMI_SRC1_TMDS_D0N</text>
<text x="92.2" y="26.2">1</text>
<text x="92.3" y="24.3">1</text>
<text x="92.3" y="29.8">1</text>
<text x="111.9" y="29.8">HDMI_SRC3_TMDS_D0N</text>
<text x="111.9" y="26.2">HDMI_SRC3_TMDS_D0P</text>
<text x="111.9" y="24.3">HDMI_SRC3_TMDS_D1N</text>
<text x="136.1" y="26.2">1</text>
<text x="136.2" y="29.8">1</text>
<text x="136.2" y="24.3">1</text>
<text x="155.8" y="24.3">HDMI_SRC4_TMDS_D1N</text>
<text x="155.8" y="26.2">HDMI_SRC4_TMDS_D0P</text>
<text x="155.8" y="29.8">HDMI_SRC4_TMDS_D0N</text>
<text x="179.9" y="26.2">1</text>
<text x="180.1" y="24.3">1</text>
<text x="180.1" y="29.8">1</text>
<text x="24.1" y="31.6">HDMI_SRC2_TMDS_CLKP</text>
<text x="24.1" y="35.3">HDMI_SRC2_TMDS_CLKN</text>
<text x="49.4" y="31.6">1</text>
<text x="49.5" y="35.3">1</text>
<text x="68" y="31.6">HDMI_SRC1_TMDS_CLKP</text>
<text x="68" y="35.3">HDMI_SRC1_TMDS_CLKN</text>
<text x="93.3" y="31.6">1</text>
<text x="93.4" y="35.3">1</text>
<text x="111.9" y="31.6">HDMI_SRC3_TMDS_CLKP</text>
<text x="111.9" y="35.3">HDMI_SRC3_TMDS_CLKN</text>
<text x="137.2" y="31.6">1</text>
<text x="137.3" y="35.3">1</text>
<text x="155.8" y="31.6">HDMI_SRC4_TMDS_CLKP</text>
<text x="155.8" y="35.3">HDMI_SRC4_TMDS_CLKN</text>
<text x="181" y="31.6">1</text>
<text x="181.2" y="35.3">1</text>
<text x="23.9" y="37.3">HDMI_SRC2_CEC</text>
<text x="24.1" y="40.8">HDMI_SRC2_SCL</text>
<text x="42.8" y="40.8">1</text>
<text x="68" y="37.1">HDMI_SRC1_CEC</text>
<text x="68" y="40.8">HDMI_SRC1_SCL</text>
<text x="86.7" y="40.8">1</text>
<text x="111.7" y="37.3">HDMI_SRC2_CEC</text>
<text x="111.9" y="40.8">HDMI_SRC3_SCL</text>
<text x="130.6" y="40.8">1</text>
<text x="155.8" y="37.1">HDMI_SRC4_CEC</text>
<text x="155.8" y="40.8">HDMI_SRC4_SCL</text>
<text x="174.5" y="40.8">1</text>
<text x="24.1" y="42.6">HDMI_SRC2_SDA</text>
<text x="24.1" y="46.3">HDMI_SRC2_5VPWR</text>
<text x="43" y="42.6">1</text>
<text x="45.5" y="46.3">1,5</text>
<text x="68" y="42.6">HDMI_SRC1_SDA</text>
<text x="68" y="46.3">HDMI_SRC1_5VPWR</text>
<text x="86.9" y="42.6">1</text>
<text x="89.4" y="46.3">1,5</text>
<text x="111.9" y="42.6">HDMI_SRC3_SDA</text>
<text x="111.9" y="46.3">HDMI_SRC3_5VPWR</text>
<text x="130.7" y="42.6">1</text>
<text x="133.3" y="46.3">1,5</text>
<text x="155.8" y="42.6">HDMI_SRC4_SDA</text>
<text x="155.8" y="46.3">HDMI_SRC4_5VPWR</text>
<text x="174.6" y="42.6">1</text>
<text x="177.2" y="46.3">1,5</text>
<text x="24.1" y="48.1">HDMI_SRC2_HPD</text>
<text x="43.2" y="48.1">1</text>
<text x="68" y="48.1">HDMI_SRC1_HPD</text>
<text x="87" y="48.1">1</text>
<text x="111.9" y="48.1">HDMI_SRC3_HPD</text>
<text x="130.9" y="48.1">1</text>
<text x="155.8" y="48.1">HDMI_SRC4_HPD</text>
<text x="174.8" y="48.1">1</text>
<text x="155.8" y="70.1">HDMI_SRC1_CEC</text>
<text x="55.2" y="77.4">HDMI_SNK1_TMDS_D2P</text>
<text x="79.2" y="77.4">1</text>
<text x="104.6" y="75.5">HDMI_SNK2_TMDS_D2P</text>
<text x="128.6" y="75.5">1</text>
<text x="155.6" y="72.1">HDMI_SRC2_CEC</text>
<text x="155.6" y="73.9">HDMI_SRC3_CEC</text>
<text x="155.6" y="75.7">HDMI_SRC4_CEC</text>
<text x="155.8" y="77.4">HDMI_SNK1_CEC</text>
<text x="55.2" y="81">HDMI_SNK1_TMDS_D2N</text>
<text x="55.2" y="82.8">HDMI_SNK1_TMDS_D1P</text>
<text x="79.2" y="82.8">1</text>
<text x="79.4" y="81">1</text>
<text x="104.6" y="79.2">HDMI_SNK2_TMDS_D2N</text>
<text x="104.6" y="81">HDMI_SNK2_TMDS_D1P</text>
<text x="128.6" y="81">1</text>
<text x="128.7" y="79.2">1</text>
<text x="155.8" y="79.2">HDMI_SNK2_CEC</text>
<text x="55.2" y="86.5">HDMI_SNK1_TMDS_D1N</text>
<text x="55.2" y="88.3">HDMI_SNK1_TMDS_D0P</text>
<text x="79.2" y="88.3">1</text>
<text x="79.4" y="86.5">1</text>
<text x="104.6" y="84.7">HDMI_SNK2_TMDS_D1N</text>
<text x="104.6" y="86.5">HDMI_SNK2_TMDS_D0P</text>
<text x="128.6" y="86.5">1</text>
<text x="128.7" y="84.7">1</text>
<text x="55.2" y="92">HDMI_SNK1_TMDS_D0N</text>
<text x="55.2" y="93.8">HDMI_SNK1_TMDS_CLKP</text>
<text x="79.4" y="92">1</text>
<text x="80.3" y="93.8">1</text>
<text x="104.6" y="90.2">HDMI_SNK2_TMDS_D0N</text>
<text x="104.6" y="92">HDMI_SNK2_TMDS_CLKP</text>
<text x="104.6" y="95.7">HDMI_SNK2_TMDS_CLKN</text>
<text x="128.7" y="90.2">1</text>
<text x="129.6" y="92">1</text>
<text x="129.8" y="95.7">1</text>
<text x="55.2" y="99.3">HDMI_SNK1_CEC</text>
<text x="55.2" y="97.5">HDMI_SNK1_TMDS_CLKN</text>
<text x="80.5" y="97.5">1</text>
<text x="104.6" y="97.5">HDMI_SNK2_CEC</text>
<text x="104.6" y="101.1">HDMI_SNK2_SCL</text>
<text x="123.1" y="101.1">1</text>
<text x="55.2" y="103">HDMI_SNK1_SCL</text>
<text x="55.2" y="104.8">HDMI_SNK1_SDA</text>
<text x="73.7" y="103">1</text>
<text x="73.9" y="104.8">1</text>
<text x="104.6" y="106.6">HDMI_SNK2_5VPWR</text>
<text x="104.6" y="103">HDMI_SNK2_SDA</text>
<text x="123.3" y="103">1</text>
<text x="125.8" y="106.6">1</text>
<text x="55.2" y="108.5">HDMI_SNK1_5VPWR</text>
<text x="55.2" y="110.3">HDMI_SNK1_HPD</text>
<text x="74.1" y="110.3">1</text>
<text x="76.4" y="108.5">1</text>
<text x="104.6" y="108.5">HDMI_SNK2_HPD</text>
<text x="123.4" y="108.5">1</text>
</g>
<g font-size="1.3">
<text x="29.3" y="1.4">5</text>
<text x="84.1" y="1.4">4</text>
<text x="139" y="1.4">3</text>
<text x="193.8" y="1.4">2</text>
<text x="248.7" y="1.4">1</text>
<text x=".5" y="24.7">D</text>
<text x="276.6" y="24.7">D</text>
<text x=".5" y="68.2">C</text>
<text x="276.6" y="68.2">C</text>
<text x=".5" y="111.6">B</text>
<text x="276.6" y="111.6">B</text>
<text x=".5" y="155">A</text>
<text x="276.6" y="155">A</text>
<text x="29.3" y="176.9">5</text>
<text x="84.1" y="176.9">4</text>
<text x="139" y="176.9">3</text>
<text x="193.8" y="176.9">2</text>
<text x="248.7" y="176.9">1</text>
</g>
</svg>
